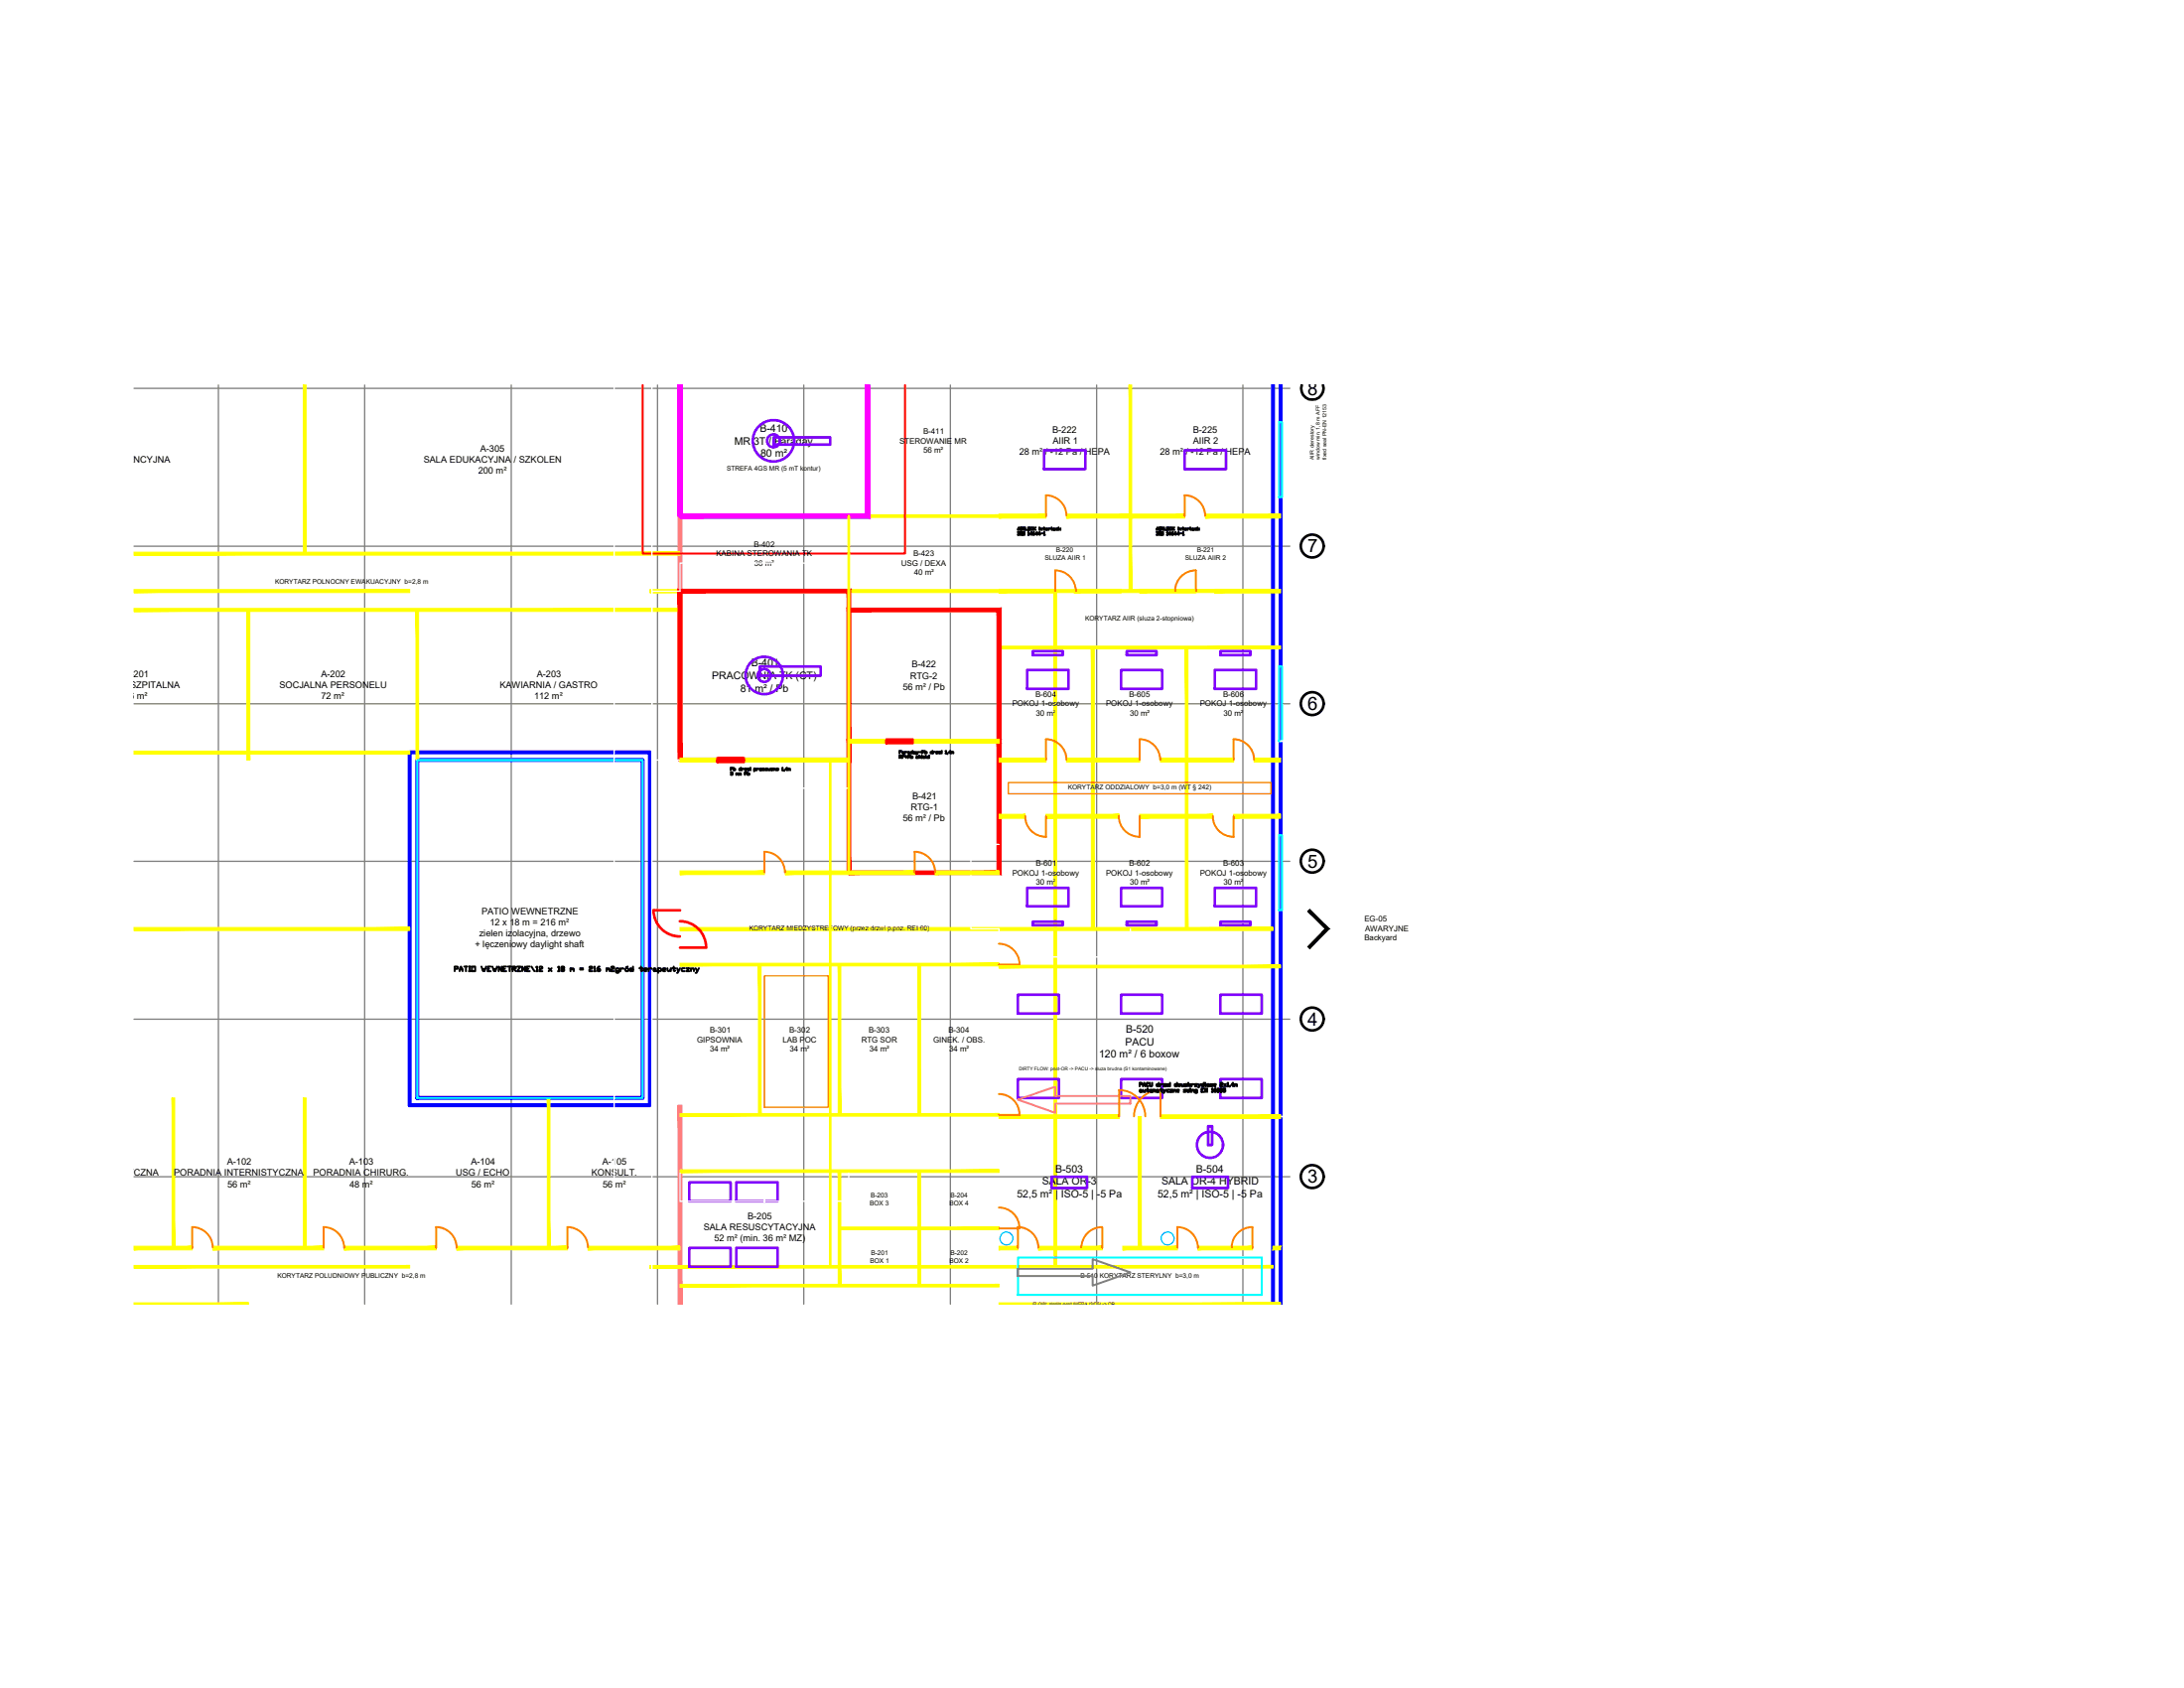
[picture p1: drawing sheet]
<svg xmlns="http://www.w3.org/2000/svg" width="279mm" height="216mm" viewBox="0 0 279 216" stroke-linecap="round" stroke-linejoin="round" font-family="sans-serif">
<!-- layer: S-GRID -->
<g fill="none" stroke="#808080" stroke-width=".17">
<path d="M17.1 49.7h147.9M27.9 49.2v117.6M46.7 49.2v117.6M65.4 49.2v117.6M84.1 49.2v117.6M102.8 49.2v117.6M121.6 49.2v117.6M140.3 49.2v117.6M159 49.2v117.6M17.1 69.9h147.9M17.1 90h147.9M17.1 110.2h147.9"/>
<path d="M17.1 130.4h147.9M17.1 150.5h147.9"/>
</g>
<!-- layer: S-GRID-IDEN -->
<g fill="none" stroke="#000" stroke-width=".34">
<path d="M166.5 49.2a1.42 1.42 0 0 0 1.4 1.9 1.42 1.42 0 0 0 1.3-1.9"/>
<circle cx="167.9" cy="69.8" r="1.46"/>
<circle cx="167.9" cy="90" r="1.46"/>
<circle cx="167.9" cy="110.1" r="1.46"/>
<circle cx="167.9" cy="130.3" r="1.46"/>
<circle cx="167.9" cy="150.5" r="1.46"/>
</g>
<!-- layer: A-WALL-EXT -->
<path d="M162.9 49.2v117.6M163.8 49.2v117.6M52.4 96.2h30.7v45.2h-30.7zM53.4 97.2h28.8v43.2h-28.8z" fill="none" stroke="#00f" stroke-width=".51"/>
<!-- layer: A-WALL-FIRE -->
<g fill="#ff7f7f" stroke="#ff7f7f" stroke-width=".13">
<path d="M86.7 141.4l.5 25.4v-25.4zM86.7 141.4l.5 25.4h-.5z"/>
<path d="M86.7 49.2l.5 47v-47zM86.7 49.2l.5 47h-.5z"/>
</g>
<!-- layer: A-WALL-INT -->
<g fill="#ff0" stroke="#ff0" stroke-width=".13">
<path d="M17.1 162.2h35.3v-.3zM17.1 161.9h35.3l-35.3 .3z"/>
<path d="M83.1 161.9v.3l79.8-.3zM83.1 162.2l79.8-.3v.3z"/>
<path d="M17.1 75.8h35.3v-.4zM17.1 75.4h35.3l-35.3 .4z"/>
<path d="M83.1 75.4v.4l79.8-.4zM83.1 75.8l79.8-.4v.4z"/>
<path d="M17.1 119h35.3v-.4zM17.1 118.6h35.3l-35.3 .4z"/>
<path d="M17.1 96.4h35.3v-.3zM17.1 96.1h35.3l-35.3 .3z"/>
<path d="M87 118.6v.4l75.9-.4zM87 119l75.9-.4v.4z"/>
<path d="M134.8 75.6v86.4h.4zM134.8 75.6h.4v86.4z"/>
<path d="M17.1 166.8h14.7v-.2zM17.1 166.6h14.7l-14.7 .2z"/>
<path d="M22 140.4v19.2h.4zM22 140.4h.4v19.2z"/>
<path d="M38.8 140.4v19.2h.4zM38.8 140.4h.4v19.2z"/>
<path d="M70 140.4v19.2h.4zM70 140.4h.4v19.2z"/>
<path d="M31.6 78v19.2h.4zM31.6 78h.4v19.2z"/>
<path d="M53.2 78v19.2h.4zM53.2 78h.4v19.2z"/>
<path d="M17.1 78.2h69.9v-.4zM17.1 77.8h69.9l-69.9 .4z"/>
<path d="M17.1 71h69.9v-.4zM17.1 70.6h69.9l-69.9 .4z"/>
<path d="M38.8 49.2l.4 21.6v-21.6zM38.8 49.2l.4 21.6h-.4z"/>
<path d="M87 164.3v.3l40.8-.3zM87 164.6l40.8-.3v.3z"/>
<path d="M87 149.6v.4l40.8-.4zM87 150l40.8-.4v.4z"/>
<path d="M87 142.4v.4l40.8-.4zM87 142.8l40.8-.4v.4z"/>
<path d="M87 123.2v.3l40.8-.3zM87 123.5l40.8-.3v.3z"/>
<path d="M107.2 149.8v14.6h.4zM107.2 149.8h.4v14.6z"/>
<path d="M117.4 149.8v14.6h.4zM117.4 149.8h.4v14.6z"/>
<path d="M107.4 156.9v.4l20.4-.4zM107.4 157.3l20.4-.4v.4z"/>
<path d="M97 123.4v19.2h.4zM97 123.4h.4v19.2z"/>
<path d="M107.2 123.4v19.2h.4zM107.2 123.4h.4v19.2z"/>
<path d="M117.4 123.4v19.2h.4zM117.4 123.4h.4v19.2z"/>
<path d="M87 75.4v.4l21.6-.4zM87 75.8l21.6-.4v.4z"/>
<path d="M87 65.8v.4l40.8-.4zM87 66.2l40.8-.4v.4z"/>
<path d="M108.6 77.8v.4l19.2-.4zM108.6 78.2l19.2-.4v.4z"/>
<path d="M110.8 49.2l.4 16.8v-16.8zM110.8 49.2l.4 16.8h-.4z"/>
<path d="M127.8 166.8h36v-.2zM127.8 166.6h36l-36 .2z"/>
<path d="M127.8 123.5v.3l36-.3zM127.8 123.8l36-.3v.3z"/>
<path d="M145.6 142.8v16.8h.4zM145.6 142.8h.4v16.8z"/>
<path d="M127.8 82.6v.4l36-.4zM127.8 83l36-.4v.4z"/>
<path d="M139.6 82.8v36h.4zM139.6 82.8h.4v36z"/>
<path d="M151.6 82.8v36h.4zM151.6 82.8h.4v36z"/>
<path d="M144.4 49.2l.4 26.4v-26.4zM144.4 49.2l.4 26.4h-.4z"/>
</g>
<path d="M145.6 166.8h.4" fill="none" stroke="#ff0" stroke-width=".13"/>
<!-- layer: A-WALL-LEAD -->
<path d="M108.4 75.8v21.2l.4 .5zM108.4 75.8l.4-.4v22.1zM87.2 75.8h21.2l.4-.4zM86.7 75.4h22.1l-21.6 .4zM86.7 75.4l.5 21.8v-21.4zM86.7 75.4l.5 21.8h-.5z" fill="#f00" stroke="#f00" stroke-width=".13"/>
<circle cx="87" cy="97.2" r=".25" fill="#f00"/>
<g fill="#f00" stroke="#f00" stroke-width=".13">
<path d="M87 97v.5l21.4-.5zM87 97.5l21.4-.5 .4 .5z"/>
<path d="M127.6 95.1v16.3l.5 .5zM127.6 95.1l.5-.5v17.3zM108.8 95.1h18.8l.5-.5zM108.4 94.6h19.7l-19.3 .5zM108.4 94.6l.4 17v-16.5zM108.4 94.6l.4 17h-.4z"/>
</g>
<circle cx="108.6" cy="111.6" r=".25" fill="#f00"/>
<g fill="#f00" stroke="#f00" stroke-width=".13">
<path d="M108.6 111.4v.5l19-.5zM108.6 111.9l19-.5 .5 .5z"/>
<path d="M127.6 78.2v16.4l.5 .5zM127.6 78.2l.5-.4v17.3zM108.8 78.2h18.8l.5-.4zM108.4 77.8h19.7l-19.3 .4zM108.4 77.8l.4 17v-16.6zM108.4 77.8l.4 17h-.4z"/>
</g>
<circle cx="108.6" cy="94.8" r=".25" fill="#f00"/>
<path d="M108.6 94.6v.5l19-.5zM108.6 95.1l19-.5 .5 .5z" fill="#f00" stroke="#f00" stroke-width=".13"/>
<!-- layer: A-WALL-FARA -->
<g fill="#f0f" stroke="#f0f" stroke-width=".13">
<path d="M110.7 49.2l.6 17.1v-17.1zM110.7 49.2l.6 17.1-.6-.6z"/>
<path d="M86.7 49.2v16.8h.6zM86.7 49.2h.6v16.8z"/>
</g>
<circle cx="87" cy="66" r=".25" fill="#f0f"/>
<path d="M87 65.7v.6l23.7-.6zM87 66.3l23.7-.6 .6 .6z" fill="#f0f" stroke="#f0f" stroke-width=".13"/>
<!-- layer: A-AREA-MR-4GS -->
<path d="M82.2 49.2v21.6h33.6v-21.6" fill="none" stroke="#f00" stroke-width=".25"/>
<!-- layer: A-GLAZ -->
<path d="M163.6 54h.4v9.6h-.4zM53.4 97.2h28.8v43.2h-28.8zM163.6 85.2h.4v9.6h-.4zM163.6 106.8h.4v9.6h-.4zM130.2 160.8h31.2v4.8h-31.2z" fill="none" stroke="#0ff" stroke-width=".25"/>
<!-- layer: A-EQPM-MED -->
<g fill="none" stroke="#7f00ff" stroke-width=".34">
<path d="M99 55.9h7.2v1h-7.2zM133.6 57.6h5.3v2.4h-5.3zM151.6 57.6h5.2v2.4h-5.2zM97.2 85.2h7.8v1.2h-7.8zM131.4 85.7h5.3v2.4h-5.3zM132.1 83.3h3.9v.5h-3.9zM143.4 85.7h5.3v2.4h-5.3zM144.1 83.3h3.9v.5h-3.9zM155.4 85.7h5.3v2.4h-5.3zM156.1 83.3h3.9v.5h-3.9zM131.4 113.6h5.3v2.3h-5.3zM132.1 117.9h3.9v.4h-3.9z"/>
<path d="M143.4 113.6h5.3v2.3h-5.3zM144.1 117.9h3.9v.4h-3.9zM155.4 113.6h5.3v2.3h-5.3zM156.1 117.9h3.9v.4h-3.9zM130.2 138h5.3v2.4h-5.3zM130.2 127.2h5.3v2.4h-5.3zM143.4 138h5.3v2.4h-5.3zM143.4 127.2h5.3v2.4h-5.3zM156.1 138h5.3v2.4h-5.3zM156.1 127.2h5.3v2.4h-5.3zM88.2 159.6h5.3v2.4h-5.3zM88.2 151.2h5.3v2.4h-5.3z"/>
<path d="M94.2 159.6h5.3v2.4h-5.3zM94.2 151.2h5.3v2.4h-5.3zM134.5 150.5h4.6v1.4h-4.6zM152.5 150.5h4.6v1.4h-4.6zM154.6 144h.5v2.4h-.5z"/>
<circle cx="99" cy="56.4" r="2.65"/>
<circle cx="99" cy="56.4" r=".83"/>
<circle cx="97.8" cy="86.4" r="2.39"/>
<circle cx="97.8" cy="86.4" r=".83"/>
<circle cx="154.8" cy="146.4" r="1.67"/>
</g>
<!-- layer: A-FLOR-PLMB -->
<g fill="none" stroke="#00bfff" stroke-width=".17">
<circle cx="128.8" cy="158.4" r=".83"/>
<circle cx="149.4" cy="158.4" r=".83"/>
</g>
<!-- layer: A-FLOR-CASE -->
<path d="M129 100.1h33.6v1.4h-33.6zM97.8 124.8h8.2v16.8h-8.2z" fill="none" stroke="#dd6e00" stroke-width=".17"/>
<!-- layer: A-ANNO-SYMB-EGRS -->
<path d="M169.5 118.8l-2.2 2.3 .3 .2zM169.5 118.8h.6l-2.5 2.5zM167.3 116.6l2.2 2.2h.6zM167.3 116.6l.3-.3 2.5 2.5z" fill="#000" stroke="#000" stroke-width=".13"/>
<!-- layer: A-AREA-HYGN-S4 -->
<path d="M130.2 162.3h9.6v-1.2l4.8 1.6-4.8 1.7v-1.2h-9.6z" fill="none" stroke="#808080" stroke-width=".25"/>
<!-- layer: A-AREA-HYGN-S1 -->
<path d="M130.2 140.6l4.8-1.6v1.2h9.6v1h-9.6v1.1z" fill="none" stroke="#ff7f7f" stroke-width=".25"/>
<!-- layer: A-ANNO-DIMS -->
<g fill="none" stroke="#fff" stroke-width=".17">
<path d="M78.6 49.2v117.6M83.4 49.2v117.6M184.2 49.2v45.6h-20.4h20.4v48h-20.4h20.4M97.7 72h.1M97.8 72h.1M97.9 72h.1M108.6 75.6v-3.6h-21.6v3.6h-3.6v21.6h3.6v3.6h21.6v-3.6M184.2 70.8h.1M83.4 86.4h.1M78.6 118.8h.1M83.4 118.9h.1M83.4 118.8h.1"/>
<path d="M97.8 100.8h.1M124.2 113.4h.1M127.8 108h-3.6v10.8h3.6v3.6M144.6 118.8v3.6M184.2 118.8h.1M127.8 122.4h16.8M136.2 122.4h.1M87 150v3.6h21.6v-3.6M97.7 153.6h.1M97.8 153.6h.1M184.2 142.8v24"/>
</g>
<!-- layer: A-WALL-INT -->
<g fill="#ff0" stroke="#ff0" stroke-width=".13">
<path d="M127.8 104.2v.5l3.3-.5zM127.8 104.7l3.3-.5v.5z"/>
<path d="M133.8 104.2v.5l9.4-.5zM133.8 104.7l9.4-.5v.5z"/>
<path d="M145.8 104.2v.5l9.4-.5zM145.8 104.7l9.4-.5v.5z"/>
<path d="M157.8 104.2v.5l6-.5zM157.8 104.7l6-.5v.5z"/>
<path d="M127.8 97v.5l6-.5zM127.8 97.5l6-.5v.5z"/>
<path d="M136.4 97v.5l9.4-.5zM136.4 97.5l9.4-.5v.5z"/>
<path d="M148.5 97v.5l9.3-.5zM148.5 97.5l9.3-.5v.5z"/>
<path d="M160.4 97v.5l3.4-.5zM160.4 97.5l3.4-.5v.5z"/>
<path d="M17.1 159.9h7.5v-.5zM17.1 159.4h7.5l-7.5 .5z"/>
<path d="M27.2 159.4v.5l14.2-.5zM27.2 159.9l14.2-.5v.5z"/>
<path d="M44 159.4v.5l11.8-.5zM44 159.9l11.8-.5v.5z"/>
<path d="M58.4 159.4v.5l14.2-.5zM58.4 159.9l14.2-.5v.5z"/>
<path d="M75.2 159.4v.5l11.8-.5zM75.2 159.9l11.8-.5v.5z"/>
<path d="M127.8 159.4v.5l2.4-.5zM127.8 159.9l2.4-.5v.5z"/>
<path d="M132.8 159.4v.5l8.2-.5zM132.8 159.9l8.2-.5v.5z"/>
<path d="M143.6 159.4v.5l7-.5zM143.6 159.9l7-.5v.5z"/>
<path d="M153.2 159.4v.5l7-.5zM153.2 159.9l7-.5v.5z"/>
<path d="M162.9 159.4v.5l.9-.5zM162.9 159.9l.9-.5v.5z"/>
<path d="M127.8 142.6v.5l15.4-.5zM127.8 143.1l15.4-.5v.5z"/>
<path d="M148.5 142.6v.5l15.3-.5zM148.5 143.1l15.3-.5v.5z"/>
<path d="M87 97v.5l4.8-.5zM87 97.5l4.8-.5v.5z"/>
<path d="M95.2 97v.5l13.4-.5zM95.2 97.5l13.4-.5v.5z"/>
<path d="M108.6 94.6v.5l4.8-.5zM108.6 95.1l4.8-.5v.5z"/>
<path d="M116.8 94.6v.5l11-.5zM116.8 95.1l11-.5v.5z"/>
<path d="M87 111.4v.5l10.8-.5zM87 111.9l10.8-.5v.5z"/>
<path d="M100.5 111.4v.5l16.5-.5zM100.5 111.9l16.5-.5v.5z"/>
<path d="M119.6 111.4v.5l8.2-.5zM119.6 111.9l8.2-.5v.5z"/>
<path d="M127.8 75.4v.4l7.2-.4zM127.8 75.8l7.2-.4v.4z"/>
<path d="M137.4 75.4v.4l6-.4zM137.4 75.8l6-.4v.4z"/>
<path d="M145.8 75.4v.4l7.2-.4zM145.8 75.8l7.2-.4v.4z"/>
<path d="M155.4 75.4v.4l8.4-.4zM155.4 75.8l8.4-.4v.4z"/>
<path d="M127.8 65.8v.5l6-.5zM127.8 66.3l6-.5v.5z"/>
<path d="M136.4 65.8v.5l8.2-.5zM136.4 66.3l8.2-.5v.5zM144.6 65.8v.5l7-.5zM144.6 66.3l7-.5v.5z"/>
<path d="M154.2 65.8v.5l9.6-.5zM154.2 66.3l9.6-.5v.5z"/>
</g>
<!-- layer: A-DOOR -->
<g fill="none" stroke="#ff7f00" stroke-width=".25">
<path d="M133.8 63.3a2.65 2.65 0 0 1 2.6 2.7M133.8 63.4v2.6M135 73a2.65 2.65 0 0 1 2.6 2.6M135 73v2.6M151.5 63.3a2.65 2.65 0 0 1 2.7 2.7M151.6 63.4v2.6M153 73a2.65 2.65 0 0 0-2.7 2.6M153 73v2.6M133.8 94.5a2.65 2.65 0 0 1 2.6 2.7M133.8 94.6v2.6M145.8 94.5a2.65 2.65 0 0 1 2.6 2.7M145.8 94.6v2.6"/>
<path d="M157.8 94.5a2.65 2.65 0 0 1 2.6 2.7M157.8 94.6v2.6M97.8 108.9a2.65 2.65 0 0 1 2.6 2.7M97.8 109v2.6M117 108.9a2.65 2.65 0 0 1 2.6 2.7M117 109v2.6M131.1 104.4a2.65 2.65 0 0 0 2.7 2.6M133.8 104.4v2.7M143.1 104.4a2.65 2.65 0 0 0 2.7 2.6M145.8 104.4v2.7M155.2 104.4a2.65 2.65 0 0 0 2.6 2.6M157.8 104.4v2.7"/>
<path d="M127.8 120.7a2.65 2.65 0 0 1 2.6 2.7M127.8 139.9a2.65 2.65 0 0 1 2.6 2.7M127.8 123.4h2.6M143.2 139.4a3.4 3.4 0 0 1 3.3 3.4M143.2 139.5v3.3M148.4 139.4a3.4 3.4 0 0 0-3.3 3.4M148.5 139.5v3.3M24.6 156.9a2.65 2.65 0 0 1 2.6 2.7M24.6 157v2.6M41.4 156.9a2.65 2.65 0 0 1 2.6 2.7M41.4 157v2.6M55.8 156.9a2.65 2.65 0 0 1 2.6 2.7"/>
<path d="M55.8 157v2.6M72.6 156.9a2.65 2.65 0 0 1 2.6 2.7M72.6 157v2.6M127.8 154.4a2.65 2.65 0 0 1 2.6 2.7h-2.6M127.8 142.6h2.6M130.2 156.9a2.65 2.65 0 0 1 2.6 2.7M130.2 157v2.6M141 156.9a2.65 2.65 0 0 0-2.7 2.7M141 157v2.6M150.6 156.9a2.65 2.65 0 0 1 2.6 2.7M150.6 157v2.6M160.2 156.9a2.65 2.65 0 0 0-2.6 2.7"/>
<path d="M160.2 157v2.6"/>
</g>
<!-- layer: A-DOOR-FIRE -->
<path d="M91.8 97h3.4v.5h-3.4zM91.8 97.2h3.4M113.4 94.6h3.4v.5h-3.4zM83.6 116.4a3.4 3.4 0 0 0 3.4 3.4M83.7 116.4h3.3M87 117.8a3.4 3.4 0 0 1 3.3 3.4M87 121.2h3.3" fill="none" stroke="#f00" stroke-width=".34"/>
<!-- layer: A-ANNO-NOTE -->
<g fill="none" stroke="#000" stroke-width=".25">
<path d="M130.2 67.8l.1-.3 .1 .3M130.2 67.7h.2M130.2 68h.1M130.2 68.4h.1M130.3 68v.4M130.6 67.5h.1M130.6 67.8h.1M130.6 67.5v.3M130.7 68.1l-.1-.1-.2 .1 .3 .2-.1 .1-.2-.1M130.8 67.6h.3v-.1h-.3v.3M130.8 68h.3v.4h-.3zM130.9 67.6l.2 .2"/>
<path d="M131.1 67.5v.3h.3M131.5 67.5h.3v.3h-.3zM131.5 68.1l.1-.1v.4M131.5 68.4h.2M132 68.3h-.2l.2-.3v.4M132.1 67.5h-.2v.2h.2M132.2 67.5v.3M132.3 68l-.2 .2 .1 .2h.1l.1-.1-.3-.1M132.3 67.6l.2 .2M132.5 67.5l-.3 .1M132.7 68.3h-.2l.2-.3v.4M133 67.5h.1"/>
<path d="M133 67.6v.2M133.1 67.7l.2-.1v.2M133.1 68.3h-.3l.2-.3v.4M133.1 67.6v.2M133.2 68.2h.2M133.4 67.6h.3M133.6 67.5v.2h.1M133.6 68.1v-.1v.4M133.6 68.4h.1M133.8 67.7h.2v-.1h-.2v.1l.2 .1M134.2 67.6v.2M134.4 67.6h-.1l-.1 .1"/>
<path d="M134.5 67.5l.1 .3M134.7 67.6h.3v.1l-.3 .1zM135.3 67.6h-.2v.2h.2M135.4 67.5v.3M135.6 67.7l.1 .1M135.7 67.6l-.3 .1M148 67.8l.1-.3 .1 .3M148 67.7h.2M148 68h.1M148 68.4h.1M148 68v.4M148.3 67.5h.2"/>
<path d="M148.3 67.8h.2M148.4 67.5v.3M148.5 68.1l-.2-.1-.1 .1 .3 .2-.1 .1-.2-.1M148.5 67.6h.3v-.1h-.3v.3M148.5 68h.3v.4h-.3zM148.6 67.6l.2 .2M148.9 67.5v.3h.3M149.3 67.5h.2v.3h-.2zM149.3 68.1l.1-.1v.4M149.3 68.4h.1M149.8 68.3h-.3l.2-.3v.4M149.9 67.5h-.3v.2h.3"/>
<path d="M150 67.5v.3M150.1 68l-.2 .2v.2h.2v-.2h-.2M150.1 67.6l.1 .2M150.2 67.5l-.2 .1M150.5 68.3h-.3l.2-.3v.4M150.7 67.5h.1M150.7 67.6v.2M150.8 67.7l.2-.1 .1 .2M150.8 68.3h-.2l.2-.3v.4M150.8 67.6v.2M151 68.2h.2M151.2 67.6h.3"/>
<path d="M151.3 67.5v.2h.2M151.3 68.1l.1-.1v.4M151.3 68.4h.2M151.6 67.7h.2v-.1h-.2v.1l.2 .1M151.9 67.6v.2M152.2 67.6h-.1l-.2 .1M152.3 67.5v.2l.1 .1M152.5 67.6h.2v.1l-.2 .1zM153.1 67.6h-.3v.1l.3 .1M153.2 67.5v.3M153.3 67.7l.1 .1M153.4 67.6l-.2 .1"/>
<path d="M93.5 98.4h.1l.1-.2h-.2v.3M93.5 98.8h.2l-.1 .1M93.6 98.9l.1 .2h-.2M93.9 98.4l.1-.1 .1 .2h-.2zM93.9 98.2v.3M94.2 98.9h.1v.1M94.2 98.9v.2M94.3 98.9h.1v.2M94.6 98.9l.1 .1M94.6 98.9v.2M94.6 98.3l.2 .1-.1 .1h-.1zM94.7 98.9h.1v.2"/>
<path d="M94.8 98.2v.3M94.9 98.3v.2M95.2 98.4h-.3M95.3 98.3h.2l-.2 .2h.2M95.3 98.9h.2v-.1h-.2v.3M95.6 98.3l.1 .2 .1-.2v.2l.1-.2M95.6 99l.2-.1h.1l-.1 .2zM95.6 98.8v.3M96 98.2h.1M96 98.3v.2M96.5 98.4h.2v.1h-.2M96.5 98.3v.4"/>
<path d="M96.8 98.3v.2M97.1 98.4h-.3M97.2 98.3h.3l-.3 .2h.3M97.5 98.4h.2v-.1l-.2 .1v.1h.2M98.2 98.3h-.2v.1l.2 .1h-.3M98.3 98.3v.2l.2-.1M98.5 98.3v.2M98.6 98.3l.1 .2 .1-.2v.2l.1-.2M99 98.4l.2-.1v.2M99 98.3v.2M99.4 98.4h.2h-.2v.1h.1M100.1 98.2v.3"/>
<path d="M100.1 98.5h.1M100.4 98.5l-.1 .1M100.8 98.4h-.3l.2-.2v.3M100.8 98.4l.1-.1 .1 .1M100.8 98.3v.2M101 98.4h.1v.1M115.1 96.8h.2v-.1l-.2-.1v.4M115.1 96.2h.1M115.1 96.8l.2 .2M115.3 96h-.2v.4M115.4 96.2h.2v.2l-.2-.1zM115.4 96.8h.2"/>
<path d="M115.6 96.3l.1 .1M115.7 96.6h-.3v.4M115.8 96.2v.2M115.8 96.8h.2M115.9 96.7v.2M116 96.2h-.2M116.2 96.2h.1v.1l-.1 .1zM116.2 96.8h.1l.1-.1-.2-.1v.4M116.3 96.3l.1 .1M116.5 96.2h.3l-.2 .2zM116.5 96.9l.1-.2 .2 .1-.1 .2zM116.5 96.6v.4"/>
<path d="M116.8 96v.4M116.9 96.2h.2l-.1 .2-.1-.1zM117.1 96.3v.1M117.2 96.2l.1 .2M117.5 96.2l-.2 .3h-.1M117.5 96.7l-.3 .1 .2 .1v.1h-.2M117.6 96.9l.2-.2 .1 .3M117.6 96.2h.3M117.6 96.6v.4M117.9 96.2h.3v-.1l-.3-.1v.4M117.9 96.6v.1M117.9 96.7v.3"/>
<path d="M118.1 96.9h.2v-.2l-.2 .1v.1l.2 .1M118.3 96.2h.2l.1 .1-.2 .1zM118.3 96v.4M118.4 96.6l.1 .4M118.6 96.8l.1-.1 .2 .2-.2 .1zM118.9 96.6v.4M119 96.2h.3l-.2 .2zM119.3 96v.4M119.4 96.2v.2M119.6 96.2h-.2M119.8 96.2h.2l-.2 .2h.2M120.1 96.2l.1 .2v-.2l.1 .2 .1-.2"/>
<path d="M120.5 96v.1M120.5 96.2v.2M120.9 96.1l.1-.1v.4M120.9 96.4h.2M121.2 96.3v.1M121.6 96.2h-.2l.2-.2v.4M121.8 96.2h.1M121.8 96.2v.2M121.9 96.2h.1v.2M58.2 123.9h.3l.1-.2-.1-.1h-.3v.6M58.8 124.2l.2-.6 .2 .4v.2M58.8 124h.4"/>
<path d="M59.4 123.6h.4M59.6 123.6v.6M60 123.6h.2M60 124.2h.2M60.1 123.6v.6M60.4 123.6h.4v.6h-.4zM61.6 123.6l.2 .6 .1-.3 .1 .3 .2-.6M62.4 123.9h.2M62.8 123.6h-.4v.6h.4M63 123.6l.2 .6 .1-.3 .1 .3 .2-.6M64.2 123.6v.6l-.4-.6v.6M64.4 123.9h.2"/>
<path d="M64.8 123.6h-.4v.6h.4M65 123.6h.4M65.2 123.6v.6M65.6 123.9h.3l.1-.1v-.1l-.4-.1v.6M65.7 123.9l.3 .3M66.2 123.6h.4l-.4 .6h.4M67.2 123.6v.6l-.4-.6v.6M67.4 123.9h.2M67.8 123.6h-.4v.6h.4M68 123.6l.4 .6M68.6 123.7l.1-.1v.6M68.6 124.2h.2"/>
<path d="M69 123.7l.1-.1 .3 .1-.1 .2-.3 .1v.2h.4M70.2 123.8l.4 .4M70.6 123.8l-.4 .4M71.4 123.7l.1-.1v.6M71.4 124.2h.2M71.9 123.9l-.1-.1 .1-.2h.2l.1 .2-.3 .1-.1 .2 .3 .1 .1-.1-.1-.2M73 123.9l.1-.1 .1 .2M73 123.8v.4M73.2 123.9l.1-.1 .1 .1v.3M74.2 124h.4M74.2 123.8h.4M75.4 123.7l.1-.1 .3 .1-.1 .2-.3 .1v.2h.4"/>
<path d="M76 123.7l.1-.1v.6M76 124.2h.2M76.7 123.6h-.1l-.2 .2v.3l.1 .1 .3-.1-.1-.2h-.3M77.6 123.9l.1-.1 .1 .2M77.6 123.8v.4M77.8 123.9l.1-.1 .1 .1v.3M78.2 123.7l.1-.1 .3 .1-.1 .2-.3 .1v.2h.4M79.2 124.2l-.4-.1v-.2l.1-.1 .3 .1v.4l-.1 .1h-.2l-.1-.1M79.4 123.8v.4M79.8 123.9l-.2-.1-.2 .2M80 123.9l.3-.1 .1 .3-.3 .1zM80.3 123.6l-.2 .1"/>
<path d="M80.6 123.9l.2-.1 .2 .2-.3 .2zM81 123.6v.6M81.8 123.8h.4M82 123.6v.5l.1 .1 .1-.1M82.4 124l.4-.1-.1-.1-.3 .1v.2l.3 .1M83 123.8v.4M83.4 123.9l-.2-.1-.2 .2M83.7 123.8l.2 .1v.2l-.1 .1-.2-.1zM83.9 124.1l.1 .1M84.2 123.9l.1-.1 .3 .1-.1 .3h-.3M84.2 123.8v.6M84.8 124h.3l.1-.1-.1-.1-.3 .1v.2l.3 .1"/>
<path d="M85.4 123.8v.3l.1 .1 .3-.2M85.8 123.8v.4M86 123.8h.4M86.2 123.6v.5l.1 .1 .1-.1M86.6 123.8l.2 .4M87 123.8l-.3 .6h-.1M87.6 123.8h-.3l-.1 .1 .1 .3h.3M87.8 123.8h.4l-.4 .4h.4M88.4 124l.3-.2 .1 .1v.3M88.4 123.8v.4M89 123.8l.2 .4M89.4 123.8l-.3 .6h-.1"/>
<path d="M145.8 138.7h.2l.1-.1-.3-.1v.5M145.8 139.4h.2v.3l-.2-.1zM146 139.6l.1 .1M146.2 139l.2-.5 .1 .5M146.2 139.4l.1 .3 .2-.2M146.2 138.8h.3M146.5 139.4v.3M146.7 139.4h.2M146.8 139.2v.4l.1 .1v-.1M146.9 138.6v-.1l-.2 .1v.4l.2-.1M147.1 138.5v.4l.1 .1 .2-.1v-.4M147.1 139.4h.3v.2l-.2 .1z"/>
<path d="M147.5 139.4h.1l.1 .1M147.5 139.4v.3M147.7 139.4h.1v.3M148 138.7h.1l.2 .1-.3 .2zM148 139.4h.2l-.1 .3-.1-.1zM148.2 139.6l.1 .1M148.3 138.5v.5M148.4 138.7v.3M148.4 139.4h.3M148.5 139.2v.4l.1 .1 .1-.1M148.7 138.7h-.2l-.1 .1M148.8 138.7h.3l-.3 .3h.3"/>
<path d="M148.8 139.4l.2 .3M149.1 139.4l-.3 .4M149.3 138.7l.1 .3v-.3l.1 .3 .1-.3M149.6 139.4h-.3l.1 .3h.2M149.7 139.4h.3l-.3 .3h.3M149.7 138.5v.1M149.7 138.7v.3M150.1 139.5l.2-.1h.1v.3M150.1 139.4v.3M150.3 138.7h.1l.2 .1-.3 .2zM150.6 139.5h.2v-.1h-.2v.3h.2M150.6 138.5v.5"/>
<path d="M150.7 138.7l.1 .3v-.3l.1 .3 .1-.3M151.1 138.7l.1 .3 .2-.2M151.4 138.7v.3M151.7 139.4h-.3l.3 .2-.3 .1M151.8 138.7h-.2l.2 .2-.2 .1M151.8 139.4l.1 .3 .1-.3 .1 .3v-.3M152 138.5v.5M152.1 138.8l.2 .2M152.3 138.7l-.3 .1M152.3 139.2v.1M152.3 139.4v.3M152.4 139.5l.2-.1h.1v.3"/>
<path d="M152.4 138.7v.3M152.4 139.4v.3M152.7 138.7h-.1l-.2 .1M152.9 138.7h.3l-.3 .3h.3M153.2 139.7l-.3-.1 .1-.2h.2v.3l-.1 .1-.2-.1M153.3 138.7l.2 .3M153.6 138.7l-.2 .4h-.1M153.7 138.7h.2l.1 .1-.2 .2zM153.7 139.4h.2M154 139.2h-.3v.5h.3M154 138.5v.5M154.2 138.5v.4l.1 .1"/>
<path d="M154.3 138.6l-.1 .1M154.4 138.7h.3l-.1 .3h-.1zM154.4 139.2v.5l-.2-.5v.5M154.9 138.7v.3l.1-.3 .1 .3 .1-.3M155 139.3l.1-.1v.5M155 139.7h.2M155.3 138.8l.3-.1h-.3v.2l.2 .1M155.5 139.2l-.2 .2v.2l.2 .1 .1-.2-.3-.1M155.8 139.2l.2 .1v.3l-.1 .1-.2-.1v-.3zM156.1 138.6l.1-.1 .2 .1v.1l-.3 .1v.2h.3M156.2 139.2l.1 .1v.3v.1l-.2-.1zM156.6 138.7l.2 .3"/>
<path d="M156.8 139.2h-.3v.2h.3v.2l-.1 .1-.2-.1M156.8 138.7l-.2 .3M157 138.6l.1-.1v.5M157 139h.1M157.4 138.9l-.1 .1M157.8 138.8h-.3l.2-.3v.5M157.9 138.7h.1l.1 .1M157.9 138.7v.3M158.1 138.7h.1v.3"/>
</g>
<!-- layer: A-WALL-INT -->
<path d="M108.6 66v45.6M106.2 97.2v64.8" fill="none" stroke="#ff0" stroke-width=".34"/>
<g font-size="2.3">
<text x="167.3" y="50.5">8</text>
<text x="167.3" y="70.7">7</text>
<text x="167.3" y="90.9">6</text>
<text x="167.3" y="111">5</text>
<text x="167.3" y="131.2">4</text>
<text x="167.3" y="151.3">3</text>
</g>
<g font-size="1.3">
<text x="93.9" y="56.9">MR 3T / Faraday</text>
<text x="97.2" y="55.3">B-410</text>
<text x="97.3" y="58.5">80 m²</text>
<text x="91.1" y="86.9">PRACOWNIA TK (CT)</text>
<text x="94.7" y="88.5">81 m² / Pb</text>
<text x="96.1" y="85.3">B-401</text>
<text x="140.6" y="135.3">120 m² / 6 boxow</text>
<text x="143.9" y="133.7">PACU</text>
<text x="144" y="132.1">B-520</text>
<text x="135" y="150">B-503</text>
<text x="153" y="150">B-504</text>
<text x="130.1" y="153.2">52,5 m² | ISO-5 | -5 Pa</text>
<text x="133.3" y="151.6">SALA OR-3</text>
<text x="148.1" y="153.2">52,5 m² | ISO-5 | -5 Pa</text>
<text x="148.6" y="151.6">SALA OR-4 HYBRID</text>
</g>
<g font-size="1.2">
<text x="8.1" y="59.2">SALA KONFERENCYJNA</text>
<text x="54.2" y="59.2">SALA EDUKACYJNA / SZKOLEN</text>
<text x="61.4" y="57.8">A-305</text>
<text x="130.4" y="58.2">28 m² / -12 Pa / HEPA</text>
<text x="134.6" y="55.4">B-222</text>
<text x="134.7" y="56.8">AIIR 1</text>
<text x="148.4" y="58.2">28 m² / -12 Pa / HEPA</text>
<text x="152.6" y="55.4">B-225</text>
<text x="152.6" y="56.8">AIIR 2</text>
<text x="61.2" y="60.6">200 m²</text>
<text x="11.7" y="88">APTEKA SZPITALNA</text>
<text x="15.9" y="89.4">96 m²</text>
<text x="15.9" y="86.6">A-201</text>
<text x="35.7" y="88">SOCJALNA PERSONELU</text>
<text x="41.1" y="86.6">A-202</text>
<text x="41.1" y="89.4">72 m²</text>
<text x="63.9" y="88">KAWIARNIA / GASTRO</text>
<text x="68.3" y="89.4">112 m²</text>
<text x="68.7" y="86.6">A-203</text>
<text x="115.5" y="88.2">56 m² / Pb</text>
<text x="116.4" y="86.8">RTG-2</text>
<text x="116.6" y="85.4">B-422</text>
<text x="115.5" y="105">56 m² / Pb</text>
<text x="116.5" y="103.6">RTG-1</text>
<text x="116.7" y="102.2">B-421</text>
<text x="61.3" y="119.8">zielen izolacyjna, drzewo</text>
<text x="61.6" y="117">PATIO WEWNETRZNE</text>
<text x="62.7" y="118.4">12 x 18 m = 216 m²</text>
<text x="60.7" y="121.2">+ lęczeniowy daylight shaft</text>
<text x="29" y="149">A-102</text>
<text x="44.7" y="149">A-103</text>
<text x="60.2" y="149">A-104</text>
<text x="77" y="149">A-105</text>
<text x="4.8" y="150.4">PORADNIA PEDIATRYCZNA</text>
<text x="22.2" y="150.4">PORADNIA INTERNISTYCZNA</text>
<text x="29.1" y="151.9">56 m²</text>
<text x="40" y="150.4">PORADNIA CHIRURG.</text>
<text x="44.7" y="151.9">48 m²</text>
<text x="58.3" y="150.4">USG / ECHO</text>
<text x="60.3" y="151.9">56 m²</text>
<text x="75.6" y="150.4">KONSULT.</text>
<text x="77.1" y="151.9">56 m²</text>
<text x="95.6" y="156">B-205</text>
<text x="90" y="157.4">SALA RESUSCYTACYJNA</text>
<text x="91.4" y="158.8">52 m² (min. 36 m² MZ)</text>
</g>
<g font-size="1">
<text x="115.1" y="56.8">STEROWANIE MR</text>
<text x="118.1" y="55.6">B-411</text>
<text x="118.1" y="58">56 m²</text>
<text x="91.6" y="71.2">KABINA STEROWANIA TK</text>
<text x="96.4" y="69.9">B-402</text>
<text x="116.8" y="71.2">B-423</text>
<text x="96.5" y="72.4">36 m²</text>
<text x="115.3" y="72.4">USG / DEXA</text>
<text x="116.9" y="73.6">40 m²</text>
<text x="132.5" y="89.2">B-604</text>
<text x="144.4" y="89.2">B-605</text>
<text x="156.5" y="89.2">B-606</text>
<text x="129.5" y="90.4">POKOJ 1-osobowy</text>
<text x="132.5" y="91.6">30 m²</text>
<text x="141.5" y="90.4">POKOJ 1-osobowy</text>
<text x="144.5" y="91.6">30 m²</text>
<text x="153.5" y="90.4">POKOJ 1-osobowy</text>
<text x="156.5" y="91.6">30 m²</text>
<text x="129.5" y="112">POKOJ 1-osobowy</text>
<text x="132.5" y="110.8">B-601</text>
<text x="132.5" y="113.2">30 m²</text>
<text x="141.5" y="112">POKOJ 1-osobowy</text>
<text x="144.4" y="110.8">B-602</text>
<text x="144.5" y="113.2">30 m²</text>
<text x="153.5" y="112">POKOJ 1-osobowy</text>
<text x="156.5" y="110.8">B-603</text>
<text x="156.5" y="113.2">30 m²</text>
<text x="174.5" y="117.9">EG-05</text>
<text x="174.6" y="119.1">AWARYJNE</text>
<text x="174.5" y="120.3">Backyard</text>
<text x="89.2" y="133.3">GIPSOWNIA</text>
<text x="90.8" y="132.1">B-301</text>
<text x="90.8" y="134.5">34 m²</text>
<text x="100.1" y="133.3">LAB POC</text>
<text x="101" y="132.1">B-302</text>
<text x="101" y="134.5">34 m²</text>
<text x="110.2" y="133.3">RTG SOR</text>
<text x="111.1" y="132.1">B-303</text>
<text x="111.2" y="134.5">34 m²</text>
<text x="119.4" y="133.3">GINEK. / OBS.</text>
<text x="121.3" y="132.1">B-304</text>
<text x="121.4" y="134.5">34 m²</text>
</g>
<g font-size=".8">
<text x="93" y="60.2">STREFA 4GS MR (5 mT kontur)</text>
<text x="133.6" y="71.6">SLUZA AIIR 1</text>
<text x="135.1" y="70.6">B-220</text>
<text x="151.6" y="71.6">SLUZA AIIR 2</text>
<text x="153.1" y="70.6">B-221</text>
<text x="35.2" y="74.6">KORYTARZ POLNOCNY EWAKUACYJNY b=2,8 m</text>
<text x="138.8" y="79.4">KORYTARZ AIIR (sluza 2-stopniowa)</text>
<text x="136.6" y="101">KORYTARZ ODDZIALOWY b=3,0 m (WT § 242)</text>
<text x="95.8" y="119.1">KORYTARZ MIEDZYSTREFOWY (przez drzwi p.poz. REI 60)</text>
<text x="111.3" y="154.2">BOX 3</text>
<text x="111.4" y="153.2">B-203</text>
<text x="121.5" y="154.2">BOX 4</text>
<text x="121.6" y="153.2">B-204</text>
<text x="111.3" y="161.6">BOX 1</text>
<text x="111.4" y="160.5">B-201</text>
<text x="121.5" y="161.6">BOX 2</text>
<text x="121.6" y="160.5">B-202</text>
<text x="35.5" y="163.5">KORYTARZ POLUDNIOWY PUBLICZNY b=2,8 m</text>
<text x="138.2" y="163.5">B-510 KORYTARZ STERYLNY b=3,0 m</text>
</g>
<g font-size=".7">
<text x="168.1" y="58.8" transform="rotate(-90 168.1 58.8)">AIIR clerestory</text>
<text x="168.8" y="58.8" transform="rotate(-90 168.8 58.8)">window min. 1,8 m AFF</text>
<text x="169.7" y="58.8" transform="rotate(-90 169.7 58.8)">fixed seal PN-EN 12153</text>
</g>
<g font-size=".6">
<text x="130.3" y="137">DIRTY FLOW: post-OR -&gt; PACU -&gt; sluza brudna (S1 kontaminowane)</text>
<text x="132.1" y="167">FLOW: sterile east (HEPA ISO5) -&gt; OR</text>
</g>
</svg>
